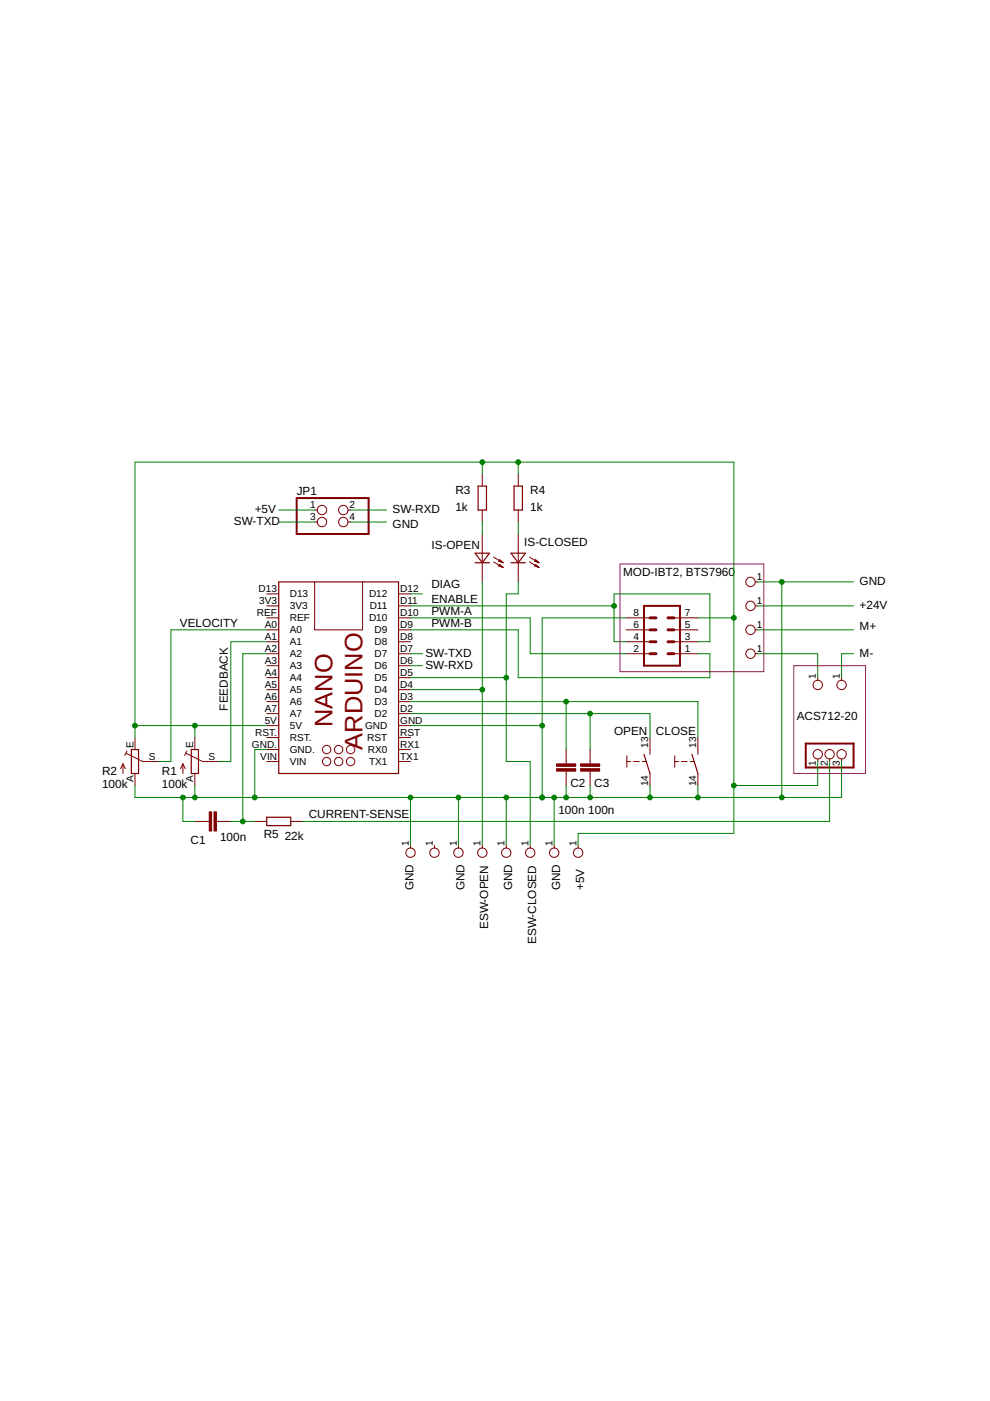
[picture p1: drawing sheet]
<svg xmlns="http://www.w3.org/2000/svg" width="210mm" height="297mm" viewBox="0 0 210 297" stroke-linecap="round" stroke-linejoin="round" font-family="sans-serif">
<g fill="none" stroke="#800000" stroke-width=".21">
<path d="M66.7 108.1h.6M66.7 110.7h.6M73.8 108.1h.5M73.8 110.7h.5M102.3 100.5v2.6M102.3 108.1v2.6M102.3 113.2v10.2M104.6 119.1l2.1 1.2M104.6 118.1l2.1 1.2M105.7 120l.2-.3 .8 .6M105.7 120l1 .3M105.7 120h.6"/>
<path d="M105.8 118.9h.4M105.8 119.9h.3M105.9 118.8h.1M105.9 119.7h.1M105.9 119h.4M105.9 118.7l.8 .6-1-.3zM106.2 119.1h.3M106.5 119.3h.1M109.9 100.5v2.6M109.9 108.1v2.6M109.9 113.2v10.2M112.3 119.1l2 1.2"/>
<path d="M112.3 118.1l2 1.2M113.3 120h.6M113.3 120l.2-.3 .8 .6M113.3 120l1 .3M113.4 118.9h.4M113.4 119.9h.3M113.5 118.8h.2M113.5 119.7h.1M113.5 119h.4M113.5 118.7l.8 .6-1-.3zM113.8 119.1h.3M114.2 119.3h.1"/>
<path d="M56.6 125.9h2.5M56.6 128.5h2.5M56.6 131h2.5M56.6 133.5h2.5M56.6 136.1h2.5M56.6 138.6h2.5M66.7 123.4v10.1h10.2v-10.1M84.5 125.9h2.5M84.5 128.5h2.5M84.5 131h2.5M84.5 133.5h2.5M84.5 136.1h2.5"/>
<path d="M84.5 138.6h2.5M106.1 120.1h.3M106.4 120.2h.2M113.7 120.1h.3M114 120.2h.2M132.7 131h5.1M132.7 133.5h5.1M132.7 136.1h5.1M132.7 138.6h5.1M142.9 131h5.1M142.9 133.5h5.1M142.9 136.1h5.1"/>
<path d="M142.9 138.6h5.1M160.1 128.5h.6M160.1 133.5h.6M160.1 138.6h.6M160.1 123.4h.6M26.8 159.7l3.5 1.8h3.4M26.9 159.2l-.4 1M28.6 156.4v2.5M39.4 159.7l3.6 1.8h3.4M39.6 159.2l-.4 1M41.3 156.4v2.5M56.6 141.1h2.5"/>
<path d="M56.6 143.7h2.5M56.6 146.2h2.5M56.6 148.8h2.5M56.6 151.3h2.5M56.6 153.8h2.5M56.6 156.4h2.5M56.6 158.9h2.5M84.5 141.1h2.5M84.5 143.7h2.5M84.5 146.2h2.5M84.5 148.8h2.5M84.5 151.3h2.5"/>
<path d="M84.5 153.8h2.5M84.5 156.4h2.5M84.5 158.9h2.5M120 158.9v3.1M125.1 158.9v3.1M137.8 156.4v3.5M148 156.4v3.5M173.4 143.7v.6M178.4 143.7v.6M26.1 162v2M26.1 162l-.5 1M26.1 162l.5 1"/>
<path d="M28.6 164v2.5M38.8 162v2M38.8 162l-.5 1M38.8 162l.5 1M41.3 164v2.5M41.3 174.2h3.1M45.9 174.2h3M54 174.2h2.6M56.6 161.5h2.5M61.6 174.2h2.6M84.5 161.5h2.5M87 179.2v.6"/>
<path d="M92.1 179.2v.6M97.2 179.2v.6M102.3 179.2v.6M107.3 179.2v.6M112.4 179.2v.6M117.5 179.2v.6M120 163.5v3M122.6 179.2v.6M125.1 163.5v3M132.9 161.5h.8M132.9 160.2v2.5M134.3 161.5h1.3"/>
<path d="M136.1 161.5h.9M137.8 164v2.5M143.1 161.5h.8M143.1 160.2v2.5M144.5 161.5h1.2M146.3 161.5h.8M148 164v2.5M173.4 160.9v.6M175.9 160.9v.6M178.4 160.9v.6"/>
<circle cx="68.3" cy="110.7" r=".99"/>
<circle cx="68.3" cy="108.1" r=".99"/>
<circle cx="72.8" cy="110.7" r=".99"/>
<circle cx="72.8" cy="108.1" r=".99"/>
<circle cx="159.1" cy="133.5" r=".99"/>
<circle cx="159.1" cy="123.4" r=".99"/>
<circle cx="159.1" cy="138.6" r=".99"/>
<circle cx="159.1" cy="128.5" r=".99"/>
<circle cx="69.3" cy="158.9" r=".89"/>
<circle cx="71.8" cy="158.9" r=".89"/>
<circle cx="74.3" cy="158.9" r=".89"/>
<circle cx="173.4" cy="145.2" r=".99"/>
<circle cx="173.4" cy="159.9" r=".99"/>
<circle cx="175.9" cy="159.9" r=".99"/>
<circle cx="178.4" cy="159.9" r=".99"/>
<circle cx="178.4" cy="145.2" r=".99"/>
<circle cx="69.3" cy="161.5" r=".89"/>
<circle cx="71.8" cy="161.5" r=".89"/>
<circle cx="74.3" cy="161.5" r=".89"/>
<circle cx="87" cy="180.8" r=".99"/>
<circle cx="92.1" cy="180.8" r=".99"/>
<circle cx="97.2" cy="180.8" r=".99"/>
<circle cx="102.3" cy="180.8" r=".99"/>
<circle cx="107.3" cy="180.8" r=".99"/>
<circle cx="112.4" cy="180.8" r=".99"/>
<circle cx="117.5" cy="180.8" r=".99"/>
<circle cx="122.6" cy="180.8" r=".99"/>
</g>
<path d="M100.7 117.3h3.1l-1.5 2zM100.7 119.3h3.1M101.4 103.1h1.7v5h-1.7zM108.4 117.3h3l-1.5 2zM108.4 119.3h3M109 103.1h1.8v5h-1.8zM59.1 123.4h25.4v40.6h-25.4zM27.9 158.9h1.5v5.1h-1.5zM40.6 158.9h1.5v5.1h-1.5zM136.5 159.9l1.3 4.1M146.7 159.9l1.3 4.1M56.6 173.3h5v1.7h-5z" fill="none" stroke="#800000" stroke-width=".25"/>
<path d="M62.9 105.6h15.2v7.6h-15.2zM136.5 128.5h7.7v12.6h-7.7zM170.8 157.6h10.2v5.1h-10.2z" fill="none" stroke="#800000" stroke-width=".42"/>
<path d="M137.8 133.5h1.3M137.8 136.1h1.3M137.8 138.6h1.3M137.8 131h1.3M141.6 133.5h1.3M141.6 136.1h1.3M141.6 138.6h1.3M141.6 131h1.3" fill="none" stroke="#800000" stroke-width=".61"/>
<g fill="#800000" stroke="#800000" stroke-width=".21">
<path d="M45.4 172.1h.5v4.1h-.5z"/>
<path d="M44.4 172.1h.5v4.1h-.5z"/>
<path d="M118 162h4.1v.5h-4.1z"/>
<path d="M118 163h4.1v.5h-4.1z"/>
<path d="M123.1 162h4v.5h-4z"/>
<path d="M123.1 163h4v.5h-4z"/>
</g>
<g fill="none" stroke="#008000" stroke-width=".21">
<path d="M102.3 98v2.5M109.9 98v2.5M59.1 110.7h7.6M59.1 108.1h7.6M74.3 110.7h7.7M74.3 108.1h7.7M102.3 110.7v2.5M109.9 110.7v2.5M56.6 133.5h-20.4v28h-2.5M56.6 136.1h-7.7v25.4h-2.5M56.6 138.6h-5.1v35.6M87 131h25.4v7.6h20.3"/>
<path d="M87 133.5h22.9v10.2h40.6v-5.1h-2.5M87 138.6h2.6M87 128.5h43.2M87 125.9h2.6M102.3 123.4v55.8M109.9 123.4v2.5h-2.6v35.6h5.1v17.7M132.7 131h-17.7v38.1M132.7 136.1h-2.5v-10.2h20.3v10.2h-2.5M148 131h7.6M160.7 123.4h20.3M160.7 138.6h12.7v5.1M160.7 133.5h20.3"/>
<path d="M160.7 128.5h20.3M165.8 123.4v45.7M181 138.6h-2.6v5.1M28.6 153.8h28M28.6 156.4v-58.4h127v78.7h-33v2.5M41.3 153.8v2.6M56.6 158.9h-2.6v10.2M87 153.8h28M87 148.8h61v7.6M87 151.3h50.8v5.1M87 143.7h20.3M87 141.1h2.6"/>
<path d="M87 146.2h15.3M120 148.8v10.1M125.1 151.3v7.6M38.8 169.1v5.1h2.5M41.3 166.5v2.6M48.9 174.2h5.1M87 169.1v10.1M97.2 169.1v10.1M107.3 169.1v10.1M117.5 169.1v10.1M120 166.5v2.6M125.1 166.5v2.6"/>
<path d="M137.8 166.5v2.6M148 166.5v2.6M173.4 161.5v5h-17.8M175.9 161.5v12.7h-111.7M178.4 161.5v7.6h-149.8v-2.6"/>
</g>
<g fill="#008000" stroke="#008000" stroke-width=".21">
<circle cx="54" cy="169.1" r=".51"/>
<circle cx="41.3" cy="169.1" r=".51"/>
<circle cx="115" cy="169.1" r=".51"/>
<circle cx="137.8" cy="169.1" r=".51"/>
<circle cx="148" cy="169.1" r=".51"/>
<circle cx="165.8" cy="169.1" r=".51"/>
<circle cx="165.8" cy="123.4" r=".51"/>
<circle cx="115" cy="153.8" r=".51"/>
<circle cx="97.2" cy="169.1" r=".51"/>
<circle cx="107.3" cy="169.1" r=".51"/>
<circle cx="117.5" cy="169.1" r=".51"/>
<circle cx="87" cy="169.1" r=".51"/>
<circle cx="38.8" cy="169.1" r=".51"/>
<circle cx="120" cy="169.1" r=".51"/>
<circle cx="125.1" cy="169.1" r=".51"/>
<circle cx="28.6" cy="153.8" r=".51"/>
<circle cx="41.3" cy="153.8" r=".51"/>
<circle cx="155.6" cy="131" r=".51"/>
<circle cx="155.6" cy="166.5" r=".51"/>
<circle cx="109.9" cy="98" r=".51"/>
<circle cx="102.3" cy="98" r=".51"/>
<circle cx="125.1" cy="151.3" r=".51"/>
<circle cx="120" cy="148.8" r=".51"/>
<circle cx="51.5" cy="174.2" r=".51"/>
<circle cx="130.2" cy="128.5" r=".51"/>
<circle cx="102.3" cy="146.2" r=".51"/>
<circle cx="107.3" cy="143.7" r=".51"/>
</g>
<path d="M131.5 119.6h30.4v22.8h-30.4zM168.3 141.1h15.2v22.9h-15.2z" fill="none" stroke="#800080" stroke-width=".21"/>
<g font-size="5.4" fill="#800000">
<text x="70.5" y="154.1" transform="rotate(-90 70.5 154.1)">NANO</text>
<text x="76.9" y="159" transform="rotate(-90 76.9 159)">ARDUINO</text>
</g>
<g font-size="2.5">
<text x="62.9" y="105">JP1</text>
<text x="96.6" y="104.7">R3</text>
<text x="112.4" y="104.7">R4</text>
<text x="49.6" y="111.3">SW-TXD</text>
<text x="54" y="108.8">+5V</text>
<text x="83.2" y="111.9">GND</text>
<text x="83.2" y="108.8">SW-RXD</text>
<text x="96.6" y="108.3">1k</text>
<text x="112.4" y="108.3">1k</text>
<text x="91.5" y="116.4">IS-OPEN</text>
<text x="111.2" y="115.8">IS-CLOSED</text>
<text x="91.5" y="124.6">DIAG</text>
<text x="132.1" y="122.1">MOD-IBT2, BTS7960</text>
<text x="182.3" y="124">GND</text>
<text x="91.5" y="130.4">PWM-A</text>
<text x="91.5" y="127.8">ENABLE</text>
<text x="182.3" y="129.1">+24V</text>
<text x="38.1" y="132.9">VELOCITY</text>
<text x="91.5" y="132.9">PWM-B</text>
<text x="182.3" y="133.5">M+</text>
<text x="90.2" y="141.8">SW-RXD</text>
<text x="90.2" y="139.2">SW-TXD</text>
<text x="182.3" y="139.2">M-</text>
<text x="48.3" y="150.7" transform="rotate(-90 48.3 150.7)">FEEDBACK</text>
<text x="130.2" y="155.7">OPEN</text>
<text x="139.1" y="155.7">CLOSE</text>
<text x="168.9" y="152.6">ACS712-20</text>
<text x="21.6" y="167.2">100k</text>
<text x="21.6" y="164.4">R2</text>
<text x="34.3" y="167.2">100k</text>
<text x="34.3" y="164.4">R1</text>
<text x="120.9" y="166.8">C2</text>
<text x="126" y="166.8">C3</text>
<text x="65.4" y="173.5">CURRENT-SENSE</text>
<text x="118.4" y="172.5">100n 100n</text>
<text x="40.4" y="178.9">C1</text>
<text x="46.7" y="178.2">100n</text>
<text x="55.9" y="177.7">R5</text>
<text x="60.4" y="178.1">22k</text>
<text x="87.7" y="188.8" transform="rotate(-90 87.7 188.8)">GND</text>
<text x="98.5" y="188.8" transform="rotate(-90 98.5 188.8)">GND</text>
<text x="108.6" y="188.8" transform="rotate(-90 108.6 188.8)">GND</text>
<text x="118.8" y="188.8" transform="rotate(-90 118.8 188.8)">GND</text>
<text x="123.8" y="188.8" transform="rotate(-90 123.8 188.8)">+5V</text>
<text x="103.5" y="197" transform="rotate(-90 103.5 197)">ESW-OPEN</text>
<text x="113.7" y="200.2" transform="rotate(-90 113.7 200.2)">ESW-CLOSED</text>
</g>
<g font-size="2.1">
<text x="65.7" y="107.8">1</text>
<text x="74.1" y="107.8">2</text>
<text x="65.7" y="110.3">3</text>
<text x="74.1" y="110.3">4</text>
<text x="54.8" y="125.6">D13</text>
<text x="84.8" y="125.6">D12</text>
<text x="160.5" y="123">1</text>
<text x="54.5" y="130.6">REF</text>
<text x="54.9" y="128.1">3V3</text>
<text x="61.4" y="131.8">REF</text>
<text x="61.4" y="129.2">3V3</text>
<text x="61.4" y="126.7">D13</text>
<text x="78.2" y="126.7">D12</text>
<text x="78.2" y="131.8">D10</text>
<text x="78.4" y="129.2">D11</text>
<text x="84.8" y="128.1">D11</text>
<text x="84.8" y="130.6">D10</text>
<text x="134.3" y="130.6">8</text>
<text x="145.2" y="130.6">7</text>
<text x="160.5" y="128.1">1</text>
<text x="56.1" y="135.7">A1</text>
<text x="56.1" y="133.2">A0</text>
<text x="61.4" y="136.8">A1</text>
<text x="61.4" y="134.3">A0</text>
<text x="79.4" y="134.3">D9</text>
<text x="79.4" y="136.8">D8</text>
<text x="84.8" y="133.2">D9</text>
<text x="84.8" y="135.7">D8</text>
<text x="134.3" y="135.7">4</text>
<text x="134.3" y="133.2">6</text>
<text x="145.2" y="135.7">3</text>
<text x="145.2" y="133.2">5</text>
<text x="160.5" y="133.2">1</text>
<text x="56.1" y="143.3">A4</text>
<text x="56.1" y="140.8">A3</text>
<text x="56.1" y="138.3">A2</text>
<text x="61.4" y="141.9">A3</text>
<text x="61.4" y="139.4">A2</text>
<text x="79.4" y="139.4">D7</text>
<text x="79.4" y="141.9">D6</text>
<text x="84.8" y="138.3">D7</text>
<text x="84.8" y="140.8">D6</text>
<text x="84.8" y="143.3">D5</text>
<text x="134.3" y="138.3">2</text>
<text x="145.2" y="138.3">1</text>
<text x="160.5" y="138.3">1</text>
<text x="173" y="143.9" transform="rotate(-90 173 143.9)">1</text>
<text x="178.1" y="143.9" transform="rotate(-90 178.1 143.9)">1</text>
<text x="56.1" y="145.9">A5</text>
<text x="56.1" y="148.4">A6</text>
<text x="61.4" y="147">A5</text>
<text x="61.4" y="144.4">A4</text>
<text x="61.4" y="149.5">A6</text>
<text x="79.4" y="144.4">D5</text>
<text x="79.4" y="147">D4</text>
<text x="79.4" y="149.5">D3</text>
<text x="84.8" y="145.9">D4</text>
<text x="84.8" y="148.4">D3</text>
<text x="56.1" y="153.5">5V</text>
<text x="56.1" y="150.9">A7</text>
<text x="61.4" y="154.6">5V</text>
<text x="61.4" y="152.1">A7</text>
<text x="77.4" y="154.6">GND</text>
<text x="79.4" y="152.1">D2</text>
<text x="84.8" y="150.9">D2</text>
<text x="84.8" y="153.5">GND</text>
<text x="28.3" y="158.6" transform="rotate(-90 28.3 158.6)">E</text>
<text x="31.5" y="161.1">S</text>
<text x="41" y="158.6" transform="rotate(-90 41 158.6)">E</text>
<text x="44.2" y="161.1">S</text>
<text x="53.4" y="158.6">GND.</text>
<text x="54.1" y="156">RST.</text>
<text x="55.2" y="161.1">VIN</text>
<text x="61.4" y="157.1">RST.</text>
<text x="61.4" y="159.7">GND.</text>
<text x="77.9" y="157.1">RST</text>
<text x="78" y="159.7">RX0</text>
<text x="84.8" y="156">RST</text>
<text x="84.8" y="158.6">RX1</text>
<text x="84.8" y="161.1">TX1</text>
<text x="137.5" y="158.6" transform="rotate(-90 137.5 158.6)">13</text>
<text x="147.6" y="158.6" transform="rotate(-90 147.6 158.6)">13</text>
<text x="28.3" y="165.8" transform="rotate(-90 28.3 165.8)">A</text>
<text x="41" y="165.8" transform="rotate(-90 41 165.8)">A</text>
<text x="61.4" y="162.2">VIN</text>
<text x="78.2" y="162.2">TX1</text>
<text x="137.5" y="166.7" transform="rotate(-90 137.5 166.7)">14</text>
<text x="147.6" y="166.7" transform="rotate(-90 147.6 166.7)">14</text>
<text x="173" y="162.4" transform="rotate(-90 173 162.4)">1</text>
<text x="175.5" y="162.4" transform="rotate(-90 175.5 162.4)">2</text>
<text x="178.1" y="162.4" transform="rotate(-90 178.1 162.4)">3</text>
<text x="86.7" y="179.4" transform="rotate(-90 86.7 179.4)">1</text>
<text x="91.8" y="179.4" transform="rotate(-90 91.8 179.4)">1</text>
<text x="96.8" y="179.4" transform="rotate(-90 96.8 179.4)">1</text>
<text x="101.9" y="179.4" transform="rotate(-90 101.9 179.4)">1</text>
<text x="107" y="179.4" transform="rotate(-90 107 179.4)">1</text>
<text x="112.1" y="179.4" transform="rotate(-90 112.1 179.4)">1</text>
<text x="117.1" y="179.4" transform="rotate(-90 117.1 179.4)">1</text>
<text x="122.2" y="179.4" transform="rotate(-90 122.2 179.4)">1</text>
</g>
</svg>
